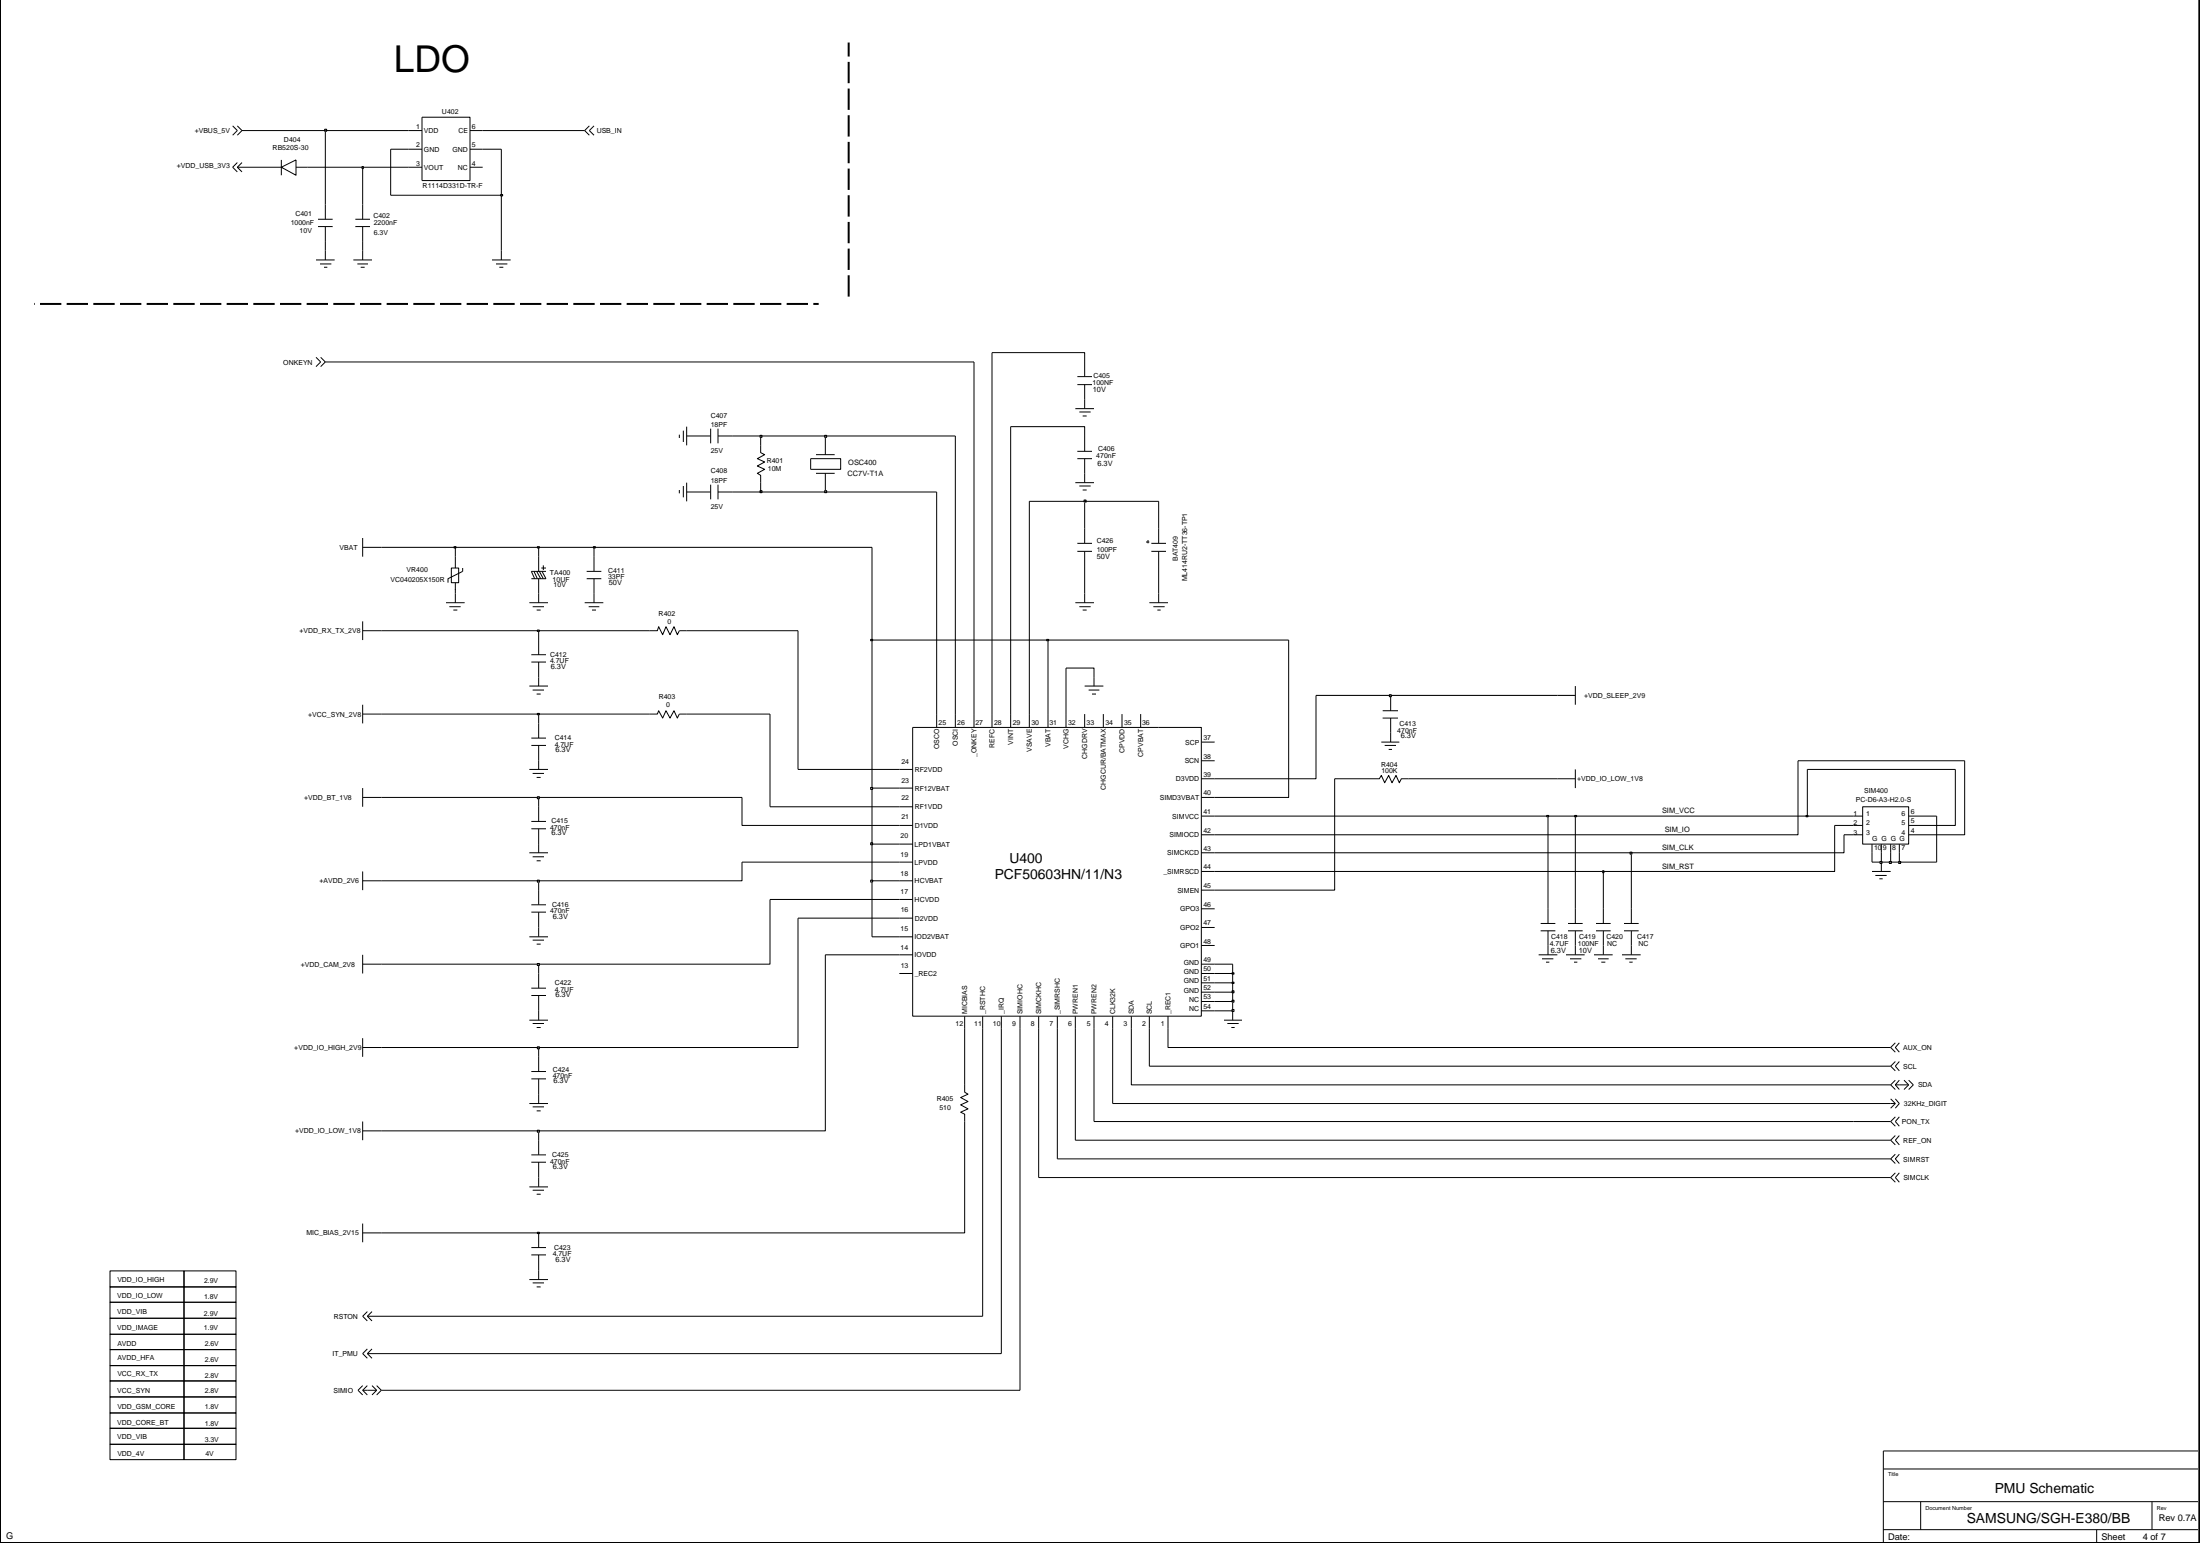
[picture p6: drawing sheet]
<svg xmlns="http://www.w3.org/2000/svg" width="279mm" height="196mm" viewBox="0 0 279 196" stroke-linecap="round" stroke-linejoin="round" font-family="sans-serif">
<g fill="none" stroke="#000" stroke-width=".13">
<path d="M29.5 16l.6 .6-.6 .6M30.1 16l.6 .6-.6 .6M51.9 18.9h1.7M51.9 16.6h1.7M53.6 14.9h6.1v8h-6.1zM59.7 18.9h1.6M59.7 16.6h1.6M74.8 16l-.5 .6 .5 .6M75.4 16l-.6 .6 .6 .6M30.1 21.2h.6M30.1 20.6l-.6 .6 .6 .6M30.7 20.6l-.6 .6 .6 .6"/>
<path d="M34.3 21.2h1.4M35.7 21.2l1.9-.9v1.9zM35.7 20.3v1.9M37.6 21.2h1.4M40.1 33h2.4M40.4 28.8h1.8M40.4 27.8h1.8M40.6 33.5h1.5M41.1 33.9h.5M41.3 26v1.8M41.3 28.8v1.9M41.3 31.8v1.2"/>
<path d="M44.9 33h2.3M45.1 28.8h1.9M45.1 27.8h1.9M45.4 33.5h1.3M45.8 33.9h.5M46.1 26v1.8M46.1 28.8v1.9M46.1 31.8v1.2M51.9 21.2h1.7M59.7 21.2h1.6M62.5 33h2.4M63 33.5h1.4"/>
<path d="M63.4 33.9h.5M63.7 31.8v1.2M40.1 45.4l.6 .6-.6 .5M40.7 45.4l.6 .6-.6 .5M86.3 55.2v.4M86.8 54.7v1.4M87.2 55.4h3.1M87.2 54.2v2.3M90.3 54.4v1.9M91.2 55.4h1.8M91.2 54.4v1.9M96.6 56.5v1l.5 .2-.9 .5 .9 .5-.9 .5 .9 .4-.9 .5 .4 .2v1"/>
<path d="M103 58.2h3.8v1.4h-3.8zM103.6 57.7h2.4M104.8 55.4v2.3M136.6 51.9h2.3M136.8 48.8h1.9M136.8 47.8h1.9M136.8 58.2h1.9M136.8 57.3h1.9M137.1 52.3h1.4M137.5 52.8h.5M137.8 46v1.8M137.8 48.8v3.1"/>
<path d="M137.8 55.4v1.9M137.8 58.2v3.1M46.1 68.3v2.4M46.1 78.9v2.4M46.1 69.5h2.3M56.6 76.5h2.4M57.1 77h1.4M57.3 72.1h1v1.9h-1zM57.6 77.5h.5M57.8 70.7v1.4M57.8 74v2.5M58.8 72.1v.4l-1.9 1v.5"/>
<path d="M67.2 76.5h2.4M67.6 77h1.5M67.8 72.5l.4 1M68.2 77.5h.5M68.2 72.5l.5 1M68.4 70.7v1.8M68.4 73.5v3M68.5 72.5l.5 1M68.7 72.1h.6M68.8 72.5l.5 1h-1.8M69 71.8v.6M69.3 72.5h-1.8l.4 1"/>
<path d="M74.3 76.5h2.3M74.5 73.5h1.9M74.5 72.5h1.9M74.8 77h1.3M75.2 77.5h.5M75.4 70.7v1.8M75.4 73.5v3M86.3 62.2v.4M86.8 61.7v1.4M87.2 62.5h3.1M87.2 61.3v2.4M90.3 61.5v1.9"/>
<path d="M91.2 61.5v1.9M91.2 62.5h1.8M103.6 60.1h2.4M104.8 60.1v2.4M136.6 76.5h2.3M136.6 61.3h2.3M136.8 70h1.9M136.8 69h1.9M137.1 77h1.4M137.1 61.7h1.4M137.5 77.5h.5M137.5 62.2h.5"/>
<path d="M137.8 67.1v1.9M137.8 70v1.9M137.8 75.3v1.2M145.5 68.8h.5M145.8 68.6v.4M146 76.5h2.3M146.2 70h1.9M146.2 69h1.9M146.5 77h1.4M147 77.5h.4M147.2 67.1v1.9M147.2 70v1.9"/>
<path d="M147.2 75.3v1.2M46.1 80.1h2.3M46.1 89.5v2.3M46.1 90.7h2.3M67.2 97.7h2.4M67.2 87.1h2.4M67.5 94.6h1.8M67.5 84.1h1.8M67.5 83.1h1.8M67.5 93.7h1.8M67.6 98.2h1.5M67.6 87.6h1.5"/>
<path d="M68.2 98.7h.5M68.2 88.1h.5M68.4 81.3v1.8M68.4 84.1v3M68.4 91.8v1.9M68.4 94.6v3.1M82.5 80.1h1l.2-.5 .5 1 .4-1 .5 1 .5-1 .4 1 .3-.5h.9M82.5 90.7h1l.2-.5 .5 1 .4-1 .5 1 .5-1 .4 1 .3-.5h.9M114.2 97.7h1.7M115.9 92.4h36.7v36.6h-36.7zM119 90.7v1.7M121.3 90.7v1.7"/>
<path d="M123.7 90.7v1.7M126 90.7v1.7M128.4 90.7v1.7M130.7 90.7v1.7M133.1 90.7v1.7M135.4 90.7v1.7M137.8 90.7v1.7M137.8 87.1h2.3M138.3 87.6h1.3M138.7 88.1h.5M138.9 86v1.1M140.1 90.7v1.7"/>
<path d="M142.5 90.7v1.7M144.9 90.7v1.7M152.6 94.2h1.7M152.6 98.9h1.7M152.6 96.6h1.7M174.2 98.9h1l.2-.5 .5 1 .5-1 .4 1 .5-1 .4 1 .3-.5h.9M175.4 94.2h2.3M175.6 91.2h1.9M175.6 90.2h1.9M175.9 94.6h1.4M176.4 95.1h.4M176.6 88.3v1.9"/>
<path d="M176.6 91.2v3M197.8 98.9h2.3M197.8 88.3h2.3M200.1 87.1v2.4M200.1 97.7v2.4M46.1 100.1v2.3M46.1 110.6v2.4M46.1 101.2h2.3M46.1 111.8h2.3M67.2 108.3h2.4M67.2 118.9h2.4M67.5 115.8h1.8"/>
<path d="M67.5 114.9h1.8M67.5 105.2h1.8M67.5 104.3h1.8M67.6 108.8h1.5M67.6 119.4h1.5M68.2 109.3h.5M68.2 119.9h.5M68.4 102.4v1.9M68.4 105.2v3.1M68.4 113v1.9M68.4 115.8v3.1M114.2 118.9h1.7"/>
<path d="M114.2 116.6h1.7M114.2 114.2h1.7M114.2 111.8h1.7M114.2 109.5h1.7M114.2 107.2h1.7M114.2 104.8h1.7M114.2 102.4h1.7M114.2 100.1h1.7M152.6 117.8h1.7M152.6 115.4h1.7M152.6 113h1.7M152.6 110.6h1.7"/>
<path d="M152.6 108.3h1.7M152.6 106h1.7M152.6 103.6h1.7M152.6 101.2h1.7M195.7 118.2h1.8M195.7 117.2h1.8M196.6 115.4v1.8M196.6 118.2v3M199.1 118.2h1.9M199.1 117.2h1.9M200.1 115.4v1.8M200.1 118.2v3"/>
<path d="M202.7 118.2h1.9M202.7 117.2h1.9M203.6 115.4v1.8M203.6 118.2v3M206.2 118.2h1.9M206.2 117.2h1.9M207.2 115.4v1.8M207.2 118.2v3M235.4 106h1.2M235.4 103.6h1.2M235.4 104.8h1.2M236.6 102.4h5.8v4.8h-5.8z"/>
<path d="M237.7 110.6h2.4M237.7 107.2v1.1M238.2 111.1h1.4M238.7 111.6h.4M238.9 107.2v1.1M238.9 109.5v1.1M240.1 107.2v1.1M241.2 107.2v1.1M242.4 106h1.2M242.4 103.6h1.2M242.4 104.8h1.2M46.1 121.2v2.4"/>
<path d="M46.1 131.8v2.4M46.1 122.4h2.3M46.1 133h2.3M67.2 129.5h2.4M67.5 126.4h1.8M67.5 125.5h1.8M67.5 137h1.8M67.5 136h1.8M67.6 129.9h1.5M68.2 130.5h.5M68.4 123.6v1.9M68.4 126.4v3.1"/>
<path d="M68.4 134.2v1.8M68.4 137v3.1M114.2 123.6h1.7M114.2 121.2h1.7M122.5 137.7v1l.4 .2-.9 .4 .9 .6-.9 .4 .9 .5-.9 .4 .5 .3v.9M122.5 129v1.6M124.8 129v38.1h-78.1M127.2 129v42.9h-80.5M129.5 129v47.5h-81.1M131.9 129v1.6M134.3 129v1.6M136.6 129v1.6"/>
<path d="M138.9 129v1.6M141.3 129v1.6M143.7 129v1.6M146 129v1.6M148.3 129v1.6M152.6 122.4h1.7M152.6 128.3h1.7M152.6 123.6h1.7M152.6 124.8h1.7M152.6 126h1.7M152.6 127.2h1.7M152.6 120h1.7"/>
<path d="M155.4 129.5h2.3M155.9 129.9h1.4M156.4 130.5h.4M156.5 128.3v1.2M195.4 121.2h2.4M195.8 121.7h1.5M196.3 122.2h.5M198.9 121.2h2.4M199.4 121.7h1.4M199.9 122.2h.4M202.4 121.2h2.4M202.9 121.7h1.4"/>
<path d="M203.4 122.2h.5M206 121.2h2.4M206.4 121.7h1.5M206.9 122.2h.4M240.1 139.5l.6 .6M240.7 137.7h1.7M240.7 137.1l-.6 .6 .6 .6M240.7 139.5l.5 .6-.5 .6M240.7 134.8l-.6 .6 .6 .6M240.7 132.4l-.6 .6 .6 .6M241.2 137.1l-.5 .6 .5 .6M241.2 132.4l-.5 .6 .5 .6"/>
<path d="M241.2 134.8l-.5 .6 .5 .6M241.8 137.1l.6 .6M242.4 137.1l.6 .6-.6 .6M242.4 137.7l-.6 .6M46.1 156.5h22.3v1.9M46.1 142.4v2.4M46.1 155.3v2.4M46.1 143.6h2.3M67.2 150.7h2.4M67.2 140.1h2.4M67.5 159.3h1.8M67.5 158.4h1.8"/>
<path d="M67.5 147.6h1.8M67.5 146.6h1.8M67.6 151.1h1.5M67.6 140.5h1.5M68.2 151.6h.5M68.2 141h.5M68.4 144.8v1.8M68.4 147.6v3.1M68.4 159.3v3.2M240.1 140.1h.6M240.7 140.1l-.6 .6M240.7 148.9l-.6 .6 .6 .6"/>
<path d="M240.7 146.5l-.6 .6 .6 .6M240.7 141.8l-.6 .6 .6 .6M240.7 144.2l-.6 .6 .6 .6M241.2 146.5l-.5 .6 .5 .6M241.2 148.9l-.5 .6 .5 .6M241.2 141.8l-.5 .6 .5 .6M241.2 144.2l-.5 .6 .5 .6M46.1 176.5h1.7M46.1 175.9l-.6 .6 .6 .6M46.1 176.5l.6 .6M46.7 175.9l-.6 .6M46.7 166.5l-.6 .6 .6 .6"/>
<path d="M46.7 167.1l.5 .6M46.7 171.3l-.6 .6 .6 .5M46.7 171.9l.5 .5M47.2 175.9l.6 .6M47.2 166.5l-.5 .6M47.2 171.3l-.5 .6M47.8 176.5l-.6 .6M47.8 175.9l.6 .6M48.4 176.5l-.6 .6M67.2 162.5h2.4M67.6 162.9h1.5M68.2 163.4h.5"/>
</g>
<path d="M68.2 156.4h.3v.2h-.3z" fill-rule="evenodd" fill="#c3c3c3"/>
<path d="M131.9 130.6v18.9h108.2M134.3 130.6v16.5h105.8M136.6 130.6v14.2h103.5M48.4 143.6h20v1.2M68.2 156.4h.3v.2h-.3zM122.5 142.4v14.1h-54.1" fill="none" stroke="#000" stroke-width=".13"/>
<path d="M68.2 143.5h.3v.2h-.3z" fill-rule="evenodd" fill="#c3c3c3"/>
<path d="M48.4 133h20v1.2M104.8 121.2v22.4h-36.4M122.5 130.6v7.1M138.9 130.6v11.8h101.2M141.3 130.6v9.5h98.8M143.7 130.6v7.1h96.4M146 130.6v4.8h94.1M68.2 143.5h.3v.2h-.3z" fill="none" stroke="#000" stroke-width=".13"/>
<path d="M68.2 132.9h.3v.3h-.3z" fill="#c3c3c3"/>
<path d="M101.3 116.6v16.4h-32.9M68.2 132.9h.3v.3h-.3zM148.3 130.6v2.4h91.8M154.3 128.3h2.2" fill="none" stroke="#000" stroke-width=".13"/>
<path d="M156.5 128.2h.2v.2h-.2z" fill="#c3c3c3"/>
<path d="M154.3 127.2h2.2v1.1M156.5 128.2h.2v.2h-.2z" fill="none" stroke="#000" stroke-width=".13"/>
<path d="M156.5 127h.2v.2h-.2z" fill="#c3c3c3"/>
<path d="M154.3 126h2.2v1.2M156.5 127h.2v.2h-.2z" fill="none" stroke="#000" stroke-width=".13"/>
<path d="M156.5 125.8h.2v.2h-.2z" fill="#c3c3c3"/>
<path d="M154.3 124.8h2.2v1.2M156.5 125.8h.2v.2h-.2z" fill="none" stroke="#000" stroke-width=".13"/>
<path d="M156.5 124.7h.2v.2h-.2z" fill="#c3c3c3"/>
<path d="M68.4 122.4v1.2M154.3 123.6h2.2v1.2M156.5 124.7h.2v.2h-.2z" fill="none" stroke="#000" stroke-width=".13"/>
<path d="M156.5 123.5h.2v.2h-.2z" fill="#c3c3c3"/>
<path d="M48.4 122.4h20M156.5 123.5h.2v.2h-.2zM156.5 122.4v1.2" fill="none" stroke="#000" stroke-width=".13"/>
<path d="M68.2 122.3h.3v.3h-.3z" fill-rule="evenodd" fill="#c3c3c3"/>
<path d="M169.5 98.9v14.1h-15.2M48.4 111.8h20v1.2M101.3 116.6h12.9M110.7 111.8v7.1h3.5M114.2 114.2h-16.4v8.2h-29.4M196.6 103.6v11.8M200.1 103.6v11.8M203.6 110.6v4.8M207.2 108.3v7.1M68.2 122.3h.3v.3h-.3zM104.8 121.2h9.4M154.3 122.4h2.2" fill="none" stroke="#000" stroke-width=".13"/>
<path d="M68.2 111.7h.3v.3h-.3z" fill-rule="evenodd" fill="#c3c3c3"/>
<path d="M68.2 111.7h.3v.3h-.3zM94.2 109.5v2.3h-25.8" fill="none" stroke="#000" stroke-width=".13"/>
<path d="M110.6 111.7h.2v.3h-.2z" fill-rule="evenodd" fill="#c3c3c3"/>
<path d="M110.6 111.7h.2v.3h-.2zM110.7 107.2v4.6h3.5M154.3 110.6h49.3" fill="none" stroke="#000" stroke-width=".13"/>
<path d="M203.5 110.6h.2v.2h-.2z" fill="#c3c3c3"/>
<path d="M94.2 109.5h20M203.5 110.6h.2v.2h-.2zM233 104.8v5.8h-29.4M237.7 108.3v1.2h1.2" fill="none" stroke="#000" stroke-width=".13"/>
<path d="M238.8 109.4h.2v.2h-.2z" fill-rule="evenodd" fill="#c3c3c3"/>
<path d="M238.8 109.4h.2v.2h-.2zM238.9 108.3v1.2h1.2" fill="none" stroke="#000" stroke-width=".13"/>
<path d="M239.9 109.4h.3v.2h-.3z" fill-rule="evenodd" fill="#c3c3c3"/>
<path d="M239.9 109.4h.3v.2h-.3zM240.1 108.3v1.2h1.1" fill="none" stroke="#000" stroke-width=".13"/>
<path d="M241.1 109.4h.3v.2h-.3z" fill="#c3c3c3"/>
<path d="M154.3 108.3h52.9M241.1 109.4h.3v.2h-.3zM246 103.6v5.9h-4.8v-1.2" fill="none" stroke="#000" stroke-width=".13"/>
<path d="M207 108.2h.3v.2h-.3z" fill="#c3c3c3"/>
<path d="M207 108.2h.3v.2h-.3zM234.2 106v2.3h-27" fill="none" stroke="#000" stroke-width=".13"/>
<path d="M110.6 107h.2v.3h-.2z" fill-rule="evenodd" fill="#c3c3c3"/>
<path d="M228.3 96.6v9.4h-74M248.3 97.7v7.1h-4.7M249.5 96.6v9.4h-5.9M94.2 101.2v3.6h20M110.6 107h.2v.3h-.2zM110.7 100.1v7.1h3.5M154.3 103.6h42.3M233 104.8h2.4M234.2 106h1.2" fill="none" stroke="#000" stroke-width=".13"/>
<path d="M196.4 103.5h.3v.2h-.3z" fill="#c3c3c3"/>
<path d="M196.4 103.5h.3v.2h-.3zM196.6 103.6h3.5" fill="none" stroke="#000" stroke-width=".13"/>
<path d="M200 103.5h.2v.2h-.2z" fill="#c3c3c3"/>
<path d="M200 103.5h.2v.2h-.2zM200.1 103.6h29.4" fill="none" stroke="#000" stroke-width=".13"/>
<path d="M229.4 103.5h.2v.2h-.2z" fill="#c3c3c3"/>
<path d="M97.8 90.7v11.7h16.4M229.5 97.7v5.9h5.9M48.4 101.2h20v1.2M229.4 103.5h.2v.2h-.2zM243.6 103.6h2.4" fill="none" stroke="#000" stroke-width=".13"/>
<path d="M68.2 101.2h.3v.2h-.3z" fill="#c3c3c3"/>
<path d="M163.7 81.3v19.9h-9.4M68.2 101.2h.3v.2h-.3zM68.4 101.2h25.8" fill="none" stroke="#000" stroke-width=".13"/>
<path d="M110.6 100h.2v.2h-.2z" fill-rule="evenodd" fill="#c3c3c3"/>
<path d="M48.4 90.7h20v1.1M101.3 80.1v17.6h12.9M110.6 100h.2v.2h-.2zM110.7 81.3v18.8h3.5M167.1 88.3v10.6h-12.8M169.5 98.9h4.7M178.9 98.9h18.9M228.3 96.6h21.2M229.5 97.7h18.8" fill="none" stroke="#000" stroke-width=".13"/>
<path d="M68.2 90.6h.3v.1h-.3z" fill-rule="evenodd" fill="#c3c3c3"/>
<path d="M121.3 55.4v35.3M123.7 46v44.7M126 44.8v45.9M128.4 54.2v36.5M119 62.5v28.2M130.7 63.7v27M68.2 90.6h.3v.1h-.3zM68.4 90.7h14.1M87.2 90.7h10.6M133.1 81.3v9.4M135.4 84.8v5.9M167.1 88.3h9.5" fill="none" stroke="#000" stroke-width=".13"/>
<path d="M176.4 88.2h.3v.3h-.3z" fill="#c3c3c3"/>
<path d="M68.4 80.1v1.2M135.4 84.8h3.5v1.2M176.4 88.2h.3v.3h-.3zM176.6 88.3h21.2" fill="none" stroke="#000" stroke-width=".13"/>
<path d="M110.6 81.2h.2v.1h-.2z" fill-rule="evenodd" fill="#c3c3c3"/>
<path d="M110.7 69.5v11.8h22.4M110.6 81.2h.2v.1h-.2z" fill="none" stroke="#000" stroke-width=".13"/>
<path d="M132.9 81.2h.3v.1h-.3z" fill="#c3c3c3"/>
<path d="M48.4 80.1h20M132.9 81.2h.3v.1h-.3zM133.1 81.3h30.6" fill="none" stroke="#000" stroke-width=".13"/>
<path d="M68.2 80h.3v.2h-.3z" fill="#c3c3c3"/>
<path d="M48.4 69.5h9.4v1.2M68.2 80h.3v.2h-.3zM68.4 69.5v1.2M75.4 69.5v1.2M137.8 71.9v3.4M147.2 71.9v3.4M68.4 80.1h14.1M87.2 80.1h14.1" fill="none" stroke="#000" stroke-width=".13"/>
<path d="M57.7 69.4h.2v.2h-.2z" fill="#c3c3c3"/>
<path d="M57.7 69.4h.2v.2h-.2zM57.8 69.5h10.6" fill="none" stroke="#000" stroke-width=".13"/>
<path d="M68.2 69.4h.3v.2h-.3z" fill="#c3c3c3"/>
<path d="M68.2 69.4h.3v.2h-.3zM68.4 69.5h7" fill="none" stroke="#000" stroke-width=".13"/>
<path d="M75.4 69.4h.2v.2h-.2z" fill="#c3c3c3"/>
<path d="M75.4 69.4h.2v.2h-.2zM75.4 69.5h35.3M130.7 63.7h7.1v3.4M147.2 63.7v3.4" fill="none" stroke="#000" stroke-width=".13"/>
<path d="M137.7 63.5h.2v.2h-.2z" fill="#c3c3c3"/>
<path d="M93 62.5h3.6M137.7 63.5h.2v.2h-.2zM137.8 63.7h9.4" fill="none" stroke="#000" stroke-width=".13"/>
<path d="M96.5 62.3h.3v.2h-.3z" fill-rule="evenodd" fill="#c3c3c3"/>
<path d="M96.5 62.3h.3v.2h-.3zM96.6 61.3v1.2h8.2" fill="none" stroke="#000" stroke-width=".13"/>
<path d="M104.7 62.3h.3v.2h-.3z" fill-rule="evenodd" fill="#c3c3c3"/>
<path d="M93 55.4h3.6v1.1M104.7 62.3h.3v.2h-.3zM104.8 62.5h14.2" fill="none" stroke="#000" stroke-width=".13"/>
<path d="M96.5 55.3h.3v.2h-.3z" fill-rule="evenodd" fill="#c3c3c3"/>
<path d="M96.5 55.3h.3v.2h-.3zM96.6 55.4h8.2" fill="none" stroke="#000" stroke-width=".13"/>
<path d="M104.7 55.3h.3v.2h-.3z" fill-rule="evenodd" fill="#c3c3c3"/>
<path d="M41.3 16.6v9.4M49.6 18.9v5.9h14.1v7M41.3 30.7v1.1M46.1 21.2v4.8M46.1 30.7v1.1M41.3 46h82.4M104.7 55.3h.3v.2h-.3zM104.8 55.4h16.5M126 44.8h11.8v1.2M128.4 54.2h9.4v1.2" fill="none" stroke="#000" stroke-width=".13"/>
<path d="M63.6 24.7h.2v.2h-.2z" fill="#c3c3c3"/>
<path d="M63.7 18.9v5.9M30.7 21.2h3.6M39 21.2h7.1M63.6 24.7h.2v.2h-.2z" fill="none" stroke="#000" stroke-width=".13"/>
<path d="M46 21.1h.1v.3h-.1z" fill-rule="evenodd" fill="#c3c3c3"/>
<path d="M30.7 16.6h10.6M49.6 18.9h2.3M61.3 18.9h2.4M46 21.1h.1v.3h-.1zM46.1 21.2h5.8" fill="none" stroke="#000" stroke-width=".13"/>
<path d="M41.2 16.4h.3v.3h-.3z" fill-rule="evenodd" fill="#c3c3c3"/>
<g fill="none" stroke="#000" stroke-width=".13">
<path d="M41.2 16.4h.3v.3h-.3zM41.3 16.6h10.6M61.3 16.6h13M14 161.4h9.4v2h-9.4zM14 163.4h9.4v1.9h-9.4zM14 165.3h9.4v2.1h-9.4zM14 167.4h9.4v2h-9.4zM14 169.4h9.4v1.9h-9.4zM14 171.3h9.4v2.1h-9.4zM14 173.4h9.4v1.9h-9.4zM14 175.3h9.4v2.1h-9.4zM14 177.4h9.4v2h-9.4z"/>
<path d="M14 179.4h9.4v1.9h-9.4zM23.4 161.4h6.6v2h-6.6zM23.4 163.4h6.6v1.9h-6.6zM23.4 165.3h6.6v2.1h-6.6zM23.4 167.4h6.6v2h-6.6zM23.4 169.4h6.6v1.9h-6.6zM23.4 171.3h6.6v2.1h-6.6zM23.4 173.4h6.6v1.9h-6.6zM23.4 175.3h6.6v2.1h-6.6zM23.4 177.4h6.6v2h-6.6zM23.4 179.4h6.6v1.9h-6.6zM14 181.3h9.4v2.1h-9.4z"/>
<path d="M14 183.4h9.4v1.9h-9.4zM23.4 181.3h6.6v2.1h-6.6zM23.4 183.4h6.6v1.9h-6.6zM239.2 194.2h39.9M239.2 190.7h39.9M239.2 186.5h39.9M243.9 190.7v3.5M266.3 194.2v1.7M273.3 190.7v3.5M279.1 184.2h-39.9v11.7"/>
</g>
<g fill="none" stroke="#000" stroke-width=".25">
<path d="M0 -.1v196h279.3v-196M107.8 5.4v1.8M107.8 7.9v2.7M107.8 11.2v2.8M107.8 14.6v2.7M107.8 18v2.7M4.3 38.6h.1M5.1 38.6h2.7M8.5 38.6h2.7M11.9 38.6h2.7M15.2 38.6h2.7M18.6 38.6h2.7"/>
<path d="M22 38.6h2.7M25.4 38.6h2.7M28.8 38.6h2.7M32.2 38.6h2.7M35.6 38.6h2.7M38.9 38.6h2.8M42.3 38.6h2.7M45.7 38.6h2.7M49.1 38.6h2.7M52.5 38.6h2.7M55.9 38.6h2.7M59.3 38.6h2.7"/>
<path d="M62.7 38.6h2.7M66 38.6h2.7M69.4 38.6h2.7M72.8 38.6h2.7M76.2 38.6h2.7M79.6 38.6h2.7M83 38.6h2.7M86.4 38.6h2.7M89.7 38.6h2.8M93.1 38.6h2.7M96.5 38.6h2.7M99.9 38.6h2.7"/>
<path d="M103.3 38.6h.7M107.8 21.4v2.7M107.8 24.8v2.7M107.8 28.2v2.7M107.8 31.6v2.7M107.8 34.9v2.8"/>
</g>
<text font-size="4.7" x="50" y="9.1">LDO</text>
<g font-size="1.8">
<text x="126.3" y="111.6">PCF50603HN/11/N3</text>
<text x="128.2" y="109.6">U400</text>
<text x="253.3" y="189.5">PMU Schematic</text>
<text x="249.8" y="193.3">SAMSUNG/SGH-E380/BB</text>
</g>
<g font-size="1.2">
<text x=".8" y="195.4">G</text>
<text x="239.8" y="195.5">Date:</text>
<text x="266.9" y="195.5">Sheet</text>
<text x="272.1" y="195.5">4 of 7</text>
<text x="274.2" y="193.1">Rev 0.7A</text>
</g>
<g font-size=".9">
<text x="24.7" y="16.9">+VBUS_5V</text>
<text x="52.8" y="16.3">1</text>
<text x="53.8" y="16.9">VDD</text>
<text x="56.1" y="14.5">U402</text>
<text x="58.2" y="16.9">CE</text>
<text x="59.9" y="16.3">6</text>
<text x="75.8" y="16.9">USB_IN</text>
<text x="22.5" y="21.3">+VDD_USB_3V3</text>
<text x="34.6" y="19">RB520S-30</text>
<text x="36.1" y="18.1">D404</text>
<text x="52.8" y="21.1">3</text>
<text x="52.8" y="18.7">2</text>
<text x="53.7" y="23.9">R1114D331D-TR-F</text>
<text x="53.8" y="21.6">VOUT</text>
<text x="53.8" y="19.3">GND</text>
<text x="57.5" y="19.3">GND</text>
<text x="58.2" y="21.6">NC</text>
<text x="59.9" y="21.1">4</text>
<text x="59.9" y="18.7">5</text>
<text x="36.9" y="28.6">1000nF</text>
<text x="37.5" y="27.4">C401</text>
<text x="38.1" y="29.6">10V</text>
<text x="47.4" y="27.7">C402</text>
<text x="47.5" y="29.8">6.3V</text>
<text x="47.5" y="28.6">2200nF</text>
<text x="36" y="46.3">ONKEYN</text>
<text x="138.9" y="48">C405</text>
<text x="90.3" y="53.1">C407</text>
<text x="138.7" y="48.8">100NF</text>
<text x="138.8" y="49.8">10V</text>
<text x="90.3" y="54.2">18PF</text>
<text x="90.3" y="57.5">25V</text>
<text x="97.4" y="58.8">R401</text>
<text x="97.5" y="59.8">10M</text>
<text x="107.7" y="59">OSC400</text>
<text x="139.2" y="58.1">470nF</text>
<text x="139.4" y="59.2">6.3V</text>
<text x="139.5" y="57.3">C406</text>
<text x="90.3" y="64.6">25V</text>
<text x="90.3" y="61.3">18PF</text>
<text x="90.3" y="60.1">C408</text>
<text x="107.6" y="60.4">CC7V-T1A</text>
<text x="43.1" y="69.8">VBAT</text>
<text x="139.3" y="70.1">100PF</text>
<text x="139.3" y="68.9">C426</text>
<text x="139.3" y="71">50V</text>
<text x="149.6" y="71.2" transform="rotate(-90 149.6 71.2)">BAT409</text>
<text x="49.6" y="73.9">VC040205X150R</text>
<text x="51.6" y="72.6">VR400</text>
<text x="69.8" y="73">TA400</text>
<text x="70.2" y="73.9">10UF</text>
<text x="70.3" y="74.5">10V</text>
<text x="77.2" y="72.7">C411</text>
<text x="77.2" y="73.6">33PF</text>
<text x="77.3" y="74.2">50V</text>
<text x="150.8" y="73.8" transform="rotate(-90 150.8 73.8)">ML414RU2-TT36-TP1</text>
<text x="38" y="80.4">+VDD_RX_TX_2V8</text>
<text x="69.8" y="83.4">C412</text>
<text x="83.7" y="78.2">R402</text>
<text x="84.8" y="79.2">0</text>
<text x="69.8" y="84.2">4.7UF</text>
<text x="69.9" y="84.9">6.3V</text>
<text x="83.7" y="88.8">R403</text>
<text x="84.6" y="89.7">0</text>
<text x="201.2" y="88.6">+VDD_SLEEP_2V9</text>
<text x="39.1" y="91">+VCC_SYN_2V8</text>
<text x="70.4" y="94">C414</text>
<text x="70.4" y="94.8">4.7UF</text>
<text x="70.5" y="95.5">6.3V</text>
<text x="119.2" y="92.1">25</text>
<text x="119.3" y="95.1" transform="rotate(-90 119.3 95.1)">OSCO</text>
<text x="121.6" y="92.1">26</text>
<text x="121.6" y="94.7" transform="rotate(-90 121.6 94.7)">OSCI</text>
<text x="123.9" y="92.1">27</text>
<text x="126.2" y="92.1">28</text>
<text x="126.3" y="94.9" transform="rotate(-90 126.3 94.9)">REFC</text>
<text x="128.6" y="92.1">29</text>
<text x="128.7" y="94.5" transform="rotate(-90 128.7 94.5)">VINT</text>
<text x="131" y="92.1">30</text>
<text x="131" y="95.5" transform="rotate(-90 131 95.5)">VSAVE</text>
<text x="133.3" y="92.1">31</text>
<text x="133.4" y="94.8" transform="rotate(-90 133.4 94.8)">VBAT</text>
<text x="135.6" y="92.1">32</text>
<text x="135.7" y="95.1" transform="rotate(-90 135.7 95.1)">VCHG</text>
<text x="138" y="92.1">33</text>
<text x="140.4" y="92.1">34</text>
<text x="142.7" y="92.1">35</text>
<text x="142.8" y="95.6" transform="rotate(-90 142.8 95.6)">CPVDD</text>
<text x="145" y="92.1">36</text>
<text x="150.5" y="94.5">SCP</text>
<text x="152.8" y="94">37</text>
<text x="177.5" y="93">470nF</text>
<text x="177.7" y="92.2">C413</text>
<text x="177.9" y="93.7">6.3V</text>
<text x="38.6" y="101.6">+VDD_BT_1V8</text>
<text x="114.5" y="99.4">23</text>
<text x="114.5" y="101.6">22</text>
<text x="114.5" y="97.1">24</text>
<text x="116.2" y="100.4">RF12VBAT</text>
<text x="116.2" y="98">RF2VDD</text>
<text x="124" y="96.1" transform="rotate(-90 124 96.1)">_ONKEY</text>
<text x="138.1" y="96.3" transform="rotate(-90 138.1 96.3)">CHGDRV</text>
<text x="140.4" y="100.3" transform="rotate(-90 140.4 100.3)">CHGCUR/BATMAX</text>
<text x="145.2" y="96.1" transform="rotate(-90 145.2 96.1)">CPVBAT</text>
<text x="147.3" y="101.6">SIMD3VBAT</text>
<text x="149.3" y="99.2">D3VDD</text>
<text x="150.5" y="96.9">SCN</text>
<text x="152.8" y="101">40</text>
<text x="152.8" y="96.3">38</text>
<text x="152.8" y="98.7">39</text>
<text x="175.4" y="97.3">R404</text>
<text x="175.4" y="98.2">100K</text>
<text x="200.3" y="99.2">+VDD_IO_LOW_1V8</text>
<text x="235.7" y="101.8">PC-D6-A3-H2.0-S</text>
<text x="236.7" y="100.6">SIM400</text>
<text x="69.9" y="105.4">470nF</text>
<text x="70" y="104.5">C415</text>
<text x="70" y="106.1">6.3V</text>
<text x="114.4" y="106.4">20</text>
<text x="114.5" y="104">21</text>
<text x="116.2" y="107.5">LPD1VBAT</text>
<text x="116.2" y="102.7">RF1VDD</text>
<text x="116.2" y="105.1">D1VDD</text>
<text x="148.5" y="106.3">SIMIOCD</text>
<text x="148.9" y="103.9">SIMVCC</text>
<text x="152.8" y="103.4">41</text>
<text x="152.8" y="105.7">42</text>
<text x="211.1" y="103.3">SIM_VCC</text>
<text x="211.1" y="107.9">SIM_CLK</text>
<text x="211.4" y="105.6">SIM_IO</text>
<text x="235.4" y="106">3</text>
<text x="235.4" y="103.6">1</text>
<text x="235.4" y="104.8">2</text>
<text x="237" y="103.6">1</text>
<text x="237" y="104.8">2</text>
<text x="237" y="106">3</text>
<text x="237.7" y="106.8">G G G G</text>
<text x="238" y="108">109</text>
<text x="240.3" y="108">8</text>
<text x="241.5" y="108">7</text>
<text x="241.5" y="106">4</text>
<text x="241.5" y="104.8">5</text>
<text x="241.5" y="103.6">6</text>
<text x="242.7" y="105.7">4</text>
<text x="242.7" y="104.5">5</text>
<text x="242.7" y="103.4">6</text>
<text x="40.6" y="112.1">+AVDD_2V6</text>
<text x="114.4" y="111.2">18</text>
<text x="114.4" y="113.6">17</text>
<text x="114.4" y="108.8">19</text>
<text x="116.2" y="112.1">HCVBAT</text>
<text x="116.2" y="109.8">LPVDD</text>
<text x="147.8" y="111">_SIMRSCD</text>
<text x="148.2" y="108.6">SIMCKCD</text>
<text x="149.5" y="113.3">SIMEN</text>
<text x="152.8" y="108.1">43</text>
<text x="152.8" y="112.8">45</text>
<text x="152.8" y="110.4">44</text>
<text x="211.1" y="110.4">SIM_RST</text>
<text x="69.8" y="116">470nF</text>
<text x="70.1" y="115.1">C416</text>
<text x="70.2" y="116.6">6.3V</text>
<text x="114.4" y="118.2">15</text>
<text x="114.4" y="115.8">16</text>
<text x="116.2" y="114.5">HCVDD</text>
<text x="116.2" y="119.3">IOD2VBAT</text>
<text x="116.2" y="116.9">D2VDD</text>
<text x="149.9" y="118.1">GPO2</text>
<text x="149.9" y="115.7">GPO3</text>
<text x="152.8" y="119.9">48</text>
<text x="152.8" y="117.5">47</text>
<text x="152.8" y="115.1">46</text>
<text x="197" y="119.2">C418</text>
<text x="200.5" y="119.2">C419</text>
<text x="204" y="119.2">C420</text>
<text x="207.9" y="119.2">C417</text>
<text x="38.2" y="122.7">+VDD_CAM_2V8</text>
<text x="70.4" y="126">4.7UF</text>
<text x="70.4" y="125.1">C422</text>
<text x="114.4" y="120.6">14</text>
<text x="114.4" y="123">13</text>
<text x="116.2" y="121.5">IOVDD</text>
<text x="116.2" y="123.9">_REC2</text>
<text x="149.9" y="120.4">GPO1</text>
<text x="150.4" y="124.8">GND</text>
<text x="150.4" y="122.5">GND</text>
<text x="150.4" y="123.7">GND</text>
<text x="152.8" y="123.3">50</text>
<text x="152.8" y="124.5">51</text>
<text x="152.8" y="125.7">52</text>
<text x="152.8" y="122.2">49</text>
<text x="196.8" y="120.1">4.7UF</text>
<text x="196.9" y="121">6.3V</text>
<text x="200.4" y="120.1">100NF</text>
<text x="200.5" y="121">10V</text>
<text x="204.1" y="120.1">NC</text>
<text x="208.1" y="120.1">NC</text>
<text x="70.5" y="126.6">6.3V</text>
<text x="121.4" y="130.3">12</text>
<text x="122.8" y="128.8" transform="rotate(-90 122.8 128.8)">MICBIAS</text>
<text x="123.7" y="130.3">11</text>
<text x="125.1" y="128.8" transform="rotate(-90 125.1 128.8)">_RSTHC</text>
<text x="126.1" y="130.3">10</text>
<text x="127.5" y="128.8" transform="rotate(-90 127.5 128.8)">_IRQ</text>
<text x="128.5" y="130.3">9</text>
<text x="129.9" y="128.8" transform="rotate(-90 129.9 128.8)">SIMIOHC</text>
<text x="130.9" y="130.3">8</text>
<text x="132.2" y="128.8" transform="rotate(-90 132.2 128.8)">SIMCKHC</text>
<text x="133.3" y="130.3">7</text>
<text x="134.6" y="128.8" transform="rotate(-90 134.6 128.8)">_SIMRSHC</text>
<text x="135.7" y="130.3">6</text>
<text x="136.9" y="128.8" transform="rotate(-90 136.9 128.8)">PWREN1</text>
<text x="138" y="130.3">5</text>
<text x="139.3" y="128.8" transform="rotate(-90 139.3 128.8)">PWREN2</text>
<text x="140.3" y="130.3">4</text>
<text x="141.6" y="128.8" transform="rotate(-90 141.6 128.8)">CLK32K</text>
<text x="142.7" y="130.3">3</text>
<text x="144" y="128.8" transform="rotate(-90 144 128.8)">SDA</text>
<text x="145.1" y="130.3">2</text>
<text x="146.3" y="128.8" transform="rotate(-90 146.3 128.8)">SCL</text>
<text x="147.4" y="130.3">1</text>
<text x="148.7" y="128.8" transform="rotate(-90 148.7 128.8)">_REC1</text>
<text x="150.4" y="126">GND</text>
<text x="151" y="127.2">NC</text>
<text x="151" y="128.4">NC</text>
<text x="152.8" y="126.9">53</text>
<text x="152.8" y="128.1">54</text>
<text x="37.4" y="133.3">+VDD_IO_HIGH_2V9</text>
<text x="70.2" y="136">C424</text>
<text x="70.2" y="136.8">470nF</text>
<text x="70.3" y="137.5">6.3V</text>
<text x="241.7" y="133.3">AUX_ON</text>
<text x="241.7" y="135.7">SCL</text>
<text x="37.5" y="143.9">+VDD_IO_LOW_1V8</text>
<text x="119" y="139.8">R405</text>
<text x="119.3" y="141">510</text>
<text x="241.6" y="142.7">PON_TX</text>
<text x="241.8" y="140.4">32KHz_DIGIT</text>
<text x="243.6" y="138.1">SDA</text>
<text x="69.8" y="147.7">470nF</text>
<text x="70.1" y="146.9">C425</text>
<text x="70.2" y="148.4">6.3V</text>
<text x="241.7" y="147.5">SIMRST</text>
<text x="241.7" y="145.1">REF_ON</text>
<text x="241.7" y="149.8">SIMCLK</text>
<text x="38.9" y="156.8">MIC_BIAS_2V15</text>
<text x="70.2" y="159.5">4.7UF</text>
<text x="70.4" y="158.6">C423</text>
<text x="70.5" y="160.2">6.3V</text>
<text x="14.9" y="166.9">VDD_VIB</text>
<text x="14.9" y="164.7">VDD_IO_LOW</text>
<text x="14.9" y="162.7">VDD_IO_HIGH</text>
<text x="25.9" y="167">2.9V</text>
<text x="25.9" y="162.9">2.9V</text>
<text x="25.9" y="164.9">1.8V</text>
<text x="42.4" y="167.4">RSTON</text>
<text x="14.9" y="168.9">VDD_IMAGE</text>
<text x="14.9" y="170.9">AVDD</text>
<text x="14.9" y="172.7">AVDD_HFA</text>
<text x="25.9" y="168.9">1.9V</text>
<text x="26" y="170.9">2.6V</text>
<text x="26" y="172.9">2.6V</text>
<text x="42.2" y="172.2">IT_PMU</text>
<text x="14.9" y="176.9">VCC_SYN</text>
<text x="14.9" y="174.7">VCC_RX_TX</text>
<text x="14.9" y="178.9">VDD_GSM_CORE</text>
<text x="26" y="174.9">2.8V</text>
<text x="26" y="176.9">2.8V</text>
<text x="26" y="178.9">1.8V</text>
<text x="42.4" y="176.8">SIMIO</text>
<text x="14.9" y="180.9">VDD_CORE_BT</text>
<text x="14.9" y="182.7">VDD_VIB</text>
<text x="14.9" y="184.8">VDD_4V</text>
<text x="26" y="181">1.8V</text>
<text x="26" y="183">3.3V</text>
<text x="26.1" y="184.8">4V</text>
</g>
<g font-size=".7">
<text x="239.8" y="187.4">Title</text>
<text x="244.5" y="191.8">Document Number</text>
<text x="273.9" y="191.8">Rev</text>
</g>
</svg>
